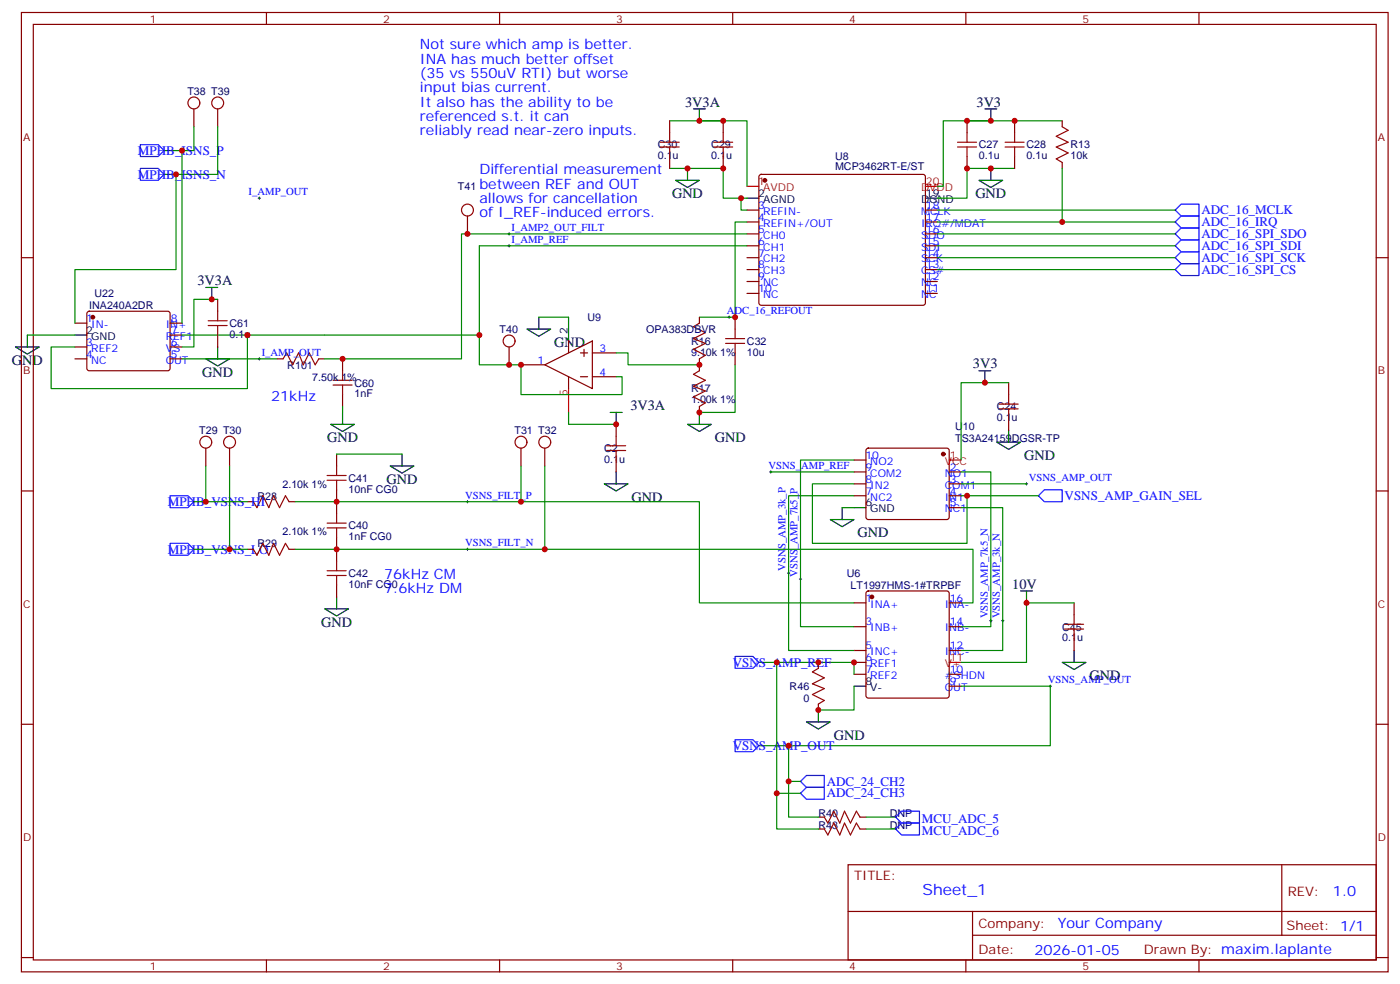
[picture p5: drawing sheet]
<svg xmlns="http://www.w3.org/2000/svg" width="415mm" height="292mm" viewBox="0 0 415 292" stroke-linecap="round" stroke-linejoin="round" font-family="sans-serif">
<g fill="none" stroke="#870000" stroke-width=".35">
<path d="M6.3 3.7h405.4v284.3h-405.4zM9.9 7.2h398.3v277.3h-398.3zM79 3.7v3.5M148.2 3.7v3.5M217.3 3.7v3.5M286.5 3.7v3.5M355.6 3.7v3.5M57.5 32.3v5.3M64.6 32.3v5.3M198.6 35.8v3.5M214.5 35.8v3.5M286.8 35.8v3.5"/>
<path d="M300.9 35.8v3.5M315 35.8v1.8M198.6 46.4v3.5M214.5 46.4v3.5M225.3 51.9l.5-.2h48l.5 .2 .2 .5v37.4l-.3 .5-.4 .2h-48l-.5-.2-.2-.5v-37.4zM286.8 46.4v3.5M300.9 46.4v3.5M315 48.2v1.7M6.3 76.4h3.6M138.6 64v5.3M221.5 76.4h3.6M221.5 62.3h3.6"/>
<path d="M221.5 65.8h3.6M221.5 69.3h3.6M221.5 72.8h3.6M221.5 79.9h3.6M274.5 76.4h3.5M274.5 62.3h3.5M274.5 65.8h3.5M274.5 69.3h3.5M274.5 72.8h3.5M274.5 79.9h3.5M408.2 76.4h3.5M22.2 95.8h3.6"/>
<path d="M26 92.5l.5-.2h23.2l.5 .2 .2 .5v16.5l-.7 .4-23.5-.1-.4-.6v-16.2zM50.4 95.8h3.6M50.4 99.3h3.6M64.6 88.7v3.6M64.6 99.3v3.5M207.4 94v1.8M218 94v3.5M221.5 83.4h3.6M221.5 87h3.6M274.5 83.4h3.5M274.5 87h3.5M22.2 102.8h3.6"/>
<path d="M22.2 106.4h3.6M50.4 102.8h3.6M50.4 106.4h3.6M82.2 106.4h1.8M94.5 106.4h1.8M101.6 106.4v3.5M101.6 116.9v3.6M151 102.8v5.3M154.5 108.1h7.1M161.6 108.1l14.1-7v14.1zM168.6 101.1v3.5M168.6 111.7v3.5"/>
<path d="M172.2 104.6h2.1M172.2 111.7h2.1M173.2 103.5v2.2M175.7 104.6h7M175.7 111.7h7M207.4 106.4v3.5M218 104.6v3.5M299.2 113.4v3.5M61 132.8v5.3M68.1 132.8v5.3M99.8 134.6v3.5M154.5 132.8v5.3"/>
<path d="M161.6 132.8v5.3M182.7 125.8v3.5M182.7 136.3v3.6M207.4 120.5v1.7M253.3 139.9h3.5M253.3 136.3h3.5M257.1 133l.4-.2h23.3l.5 .2 .2 .5v19.8l-.2 .5-.5 .2h-23.3l-.5-.2-.2-.5v-19.8zM281.5 139.9h3.5M299.2 124v3.5M6.3 145.5h3.6M73.4 148.7h1.7M85.7 148.7h1.8"/>
<path d="M99.8 145.2v7M99.8 159.3v7M253.3 143.4h3.5M253.3 146.9h3.5M281.5 143.4h3.5M281.5 146.9h3.5M281.5 150.5h3.5M408.2 145.5h3.5M73.4 162.8h1.7M85.7 162.8h1.8M99.8 173.4v3.5M253.3 178.7h3.5"/>
<path d="M257.1 175.4l.4-.2h23.3l.5 .2 .2 .5v30.3l-.2 .5-.5 .2h-23.3l-.5-.2-.2-.5v-30.3zM281.5 178.7h3.5M318.6 178.7v3.5M242.7 196.3v1.8M253.3 185.7h3.5M253.3 192.8h3.5M253.3 199.8h3.5M253.3 196.3h3.5M281.5 185.7h3.5M281.5 192.8h3.5M281.5 199.8h3.5M318.6 189.3v3.5"/>
<path d="M6.3 214.7h3.6M242.7 208.7v1.7M281.5 203.4h3.5M408.2 214.7h3.5M242.7 245.7h1.8M242.7 242.2h1.8M251.5 256.3h156.7v28.2h-156.7zM255.1 245.7h1.7M255.1 242.2h1.7M380.2 256.3v20.9M251.6 270.1h156.4M288.4 277.2h119.6"/>
<path d="M288.4 270.1v14.2M6.3 283.8h3.6M79 284.5v3.5M148.2 284.5v3.5M217.3 284.5v3.5M286.5 284.5v3.5M355.6 284.5v3.5M408.2 283.8h3.5"/>
</g>
<g fill="#870000" stroke="#870000" stroke-width=".35">
<circle cx="226.8" cy="53.4" r=".53"/>
<circle cx="258.6" cy="176.9" r=".53"/>
<circle cx="279.8" cy="134.6" r=".53"/>
<circle cx="27.5" cy="94" r=".53"/>
</g>
<path d="M221.5 55.2h3.6M274.5 55.2h3.5M168.6 115.2v7M281.5 136.3h3.5M281.5 196.3h3.5" fill="none" stroke="#f00" stroke-width=".35"/>
<g fill="none" stroke="#000" stroke-width=".35">
<path d="M205.7 32.3h3.5M207.4 32.3v3.5M292.1 32.3h3.5M293.9 32.3v3.5M200.4 53.4h7l-3.5 2.2zM203.9 49.9v3.5M221.5 58.7h3.6M274.5 58.7h3.5M290.3 53.4h7.1l-3.5 2.2zM293.9 49.9v3.5M8.1 99.3v3.5M22.2 99.3h3.6"/>
<path d="M61 85.2h3.6M62.8 85.2v3.5M156.3 97.5h7l-3.5 2.2zM159.8 94v3.5M168.6 94v7.1M4.6 102.8h7l-3.5 2.2zM61 106.4h7.1l-3.5 2.1zM64.6 102.8v3.6M290.3 109.9h3.6M292.1 109.9v3.5M98.1 125.8h7l-3.5 2.1zM101.6 122.2v3.6"/>
<path d="M115.7 138.1h7.1l-3.6 2.1zM119.2 134.6v3.5M181 122.2h3.5M182.7 122.2v3.6M182.7 139.9v3.5M203.9 125.8h7.1l-3.6 2.1zM207.4 122.2v3.6M295.6 131.1h7.1l-3.5 2.1zM299.2 127.5v3.6M179.2 143.4h7.1l-3.6 2.1zM246.2 154h7.1l-3.5 2.1zM249.8 150.5v3.5"/>
<path d="M253.3 150.5h3.5M99.8 176.9v3.5M302.7 175.2h3.5M304.4 175.2v3.5M96.3 180.4h7.1l-3.6 2.2zM315 196.3h7.1l-3.5 2.1zM318.6 192.8v3.5M239.2 214h7l-3.5 2.1zM242.7 210.4v3.6M253.3 203.4h3.5"/>
</g>
<g fill="none" stroke="#008700" stroke-width=".35">
<path d="M57.5 37.6v7h-8.8M64.6 37.6v14.1h-15.9M198.6 35.8h22.9v19.4M207.4 35.8h7.1M286.8 35.8h28.2M293.9 35.8h-14.1v19.4h-1.8M52.2 51.7v28.2h-30v15.9M54 44.6v51.2M198.6 49.9h15.9v8.8h7M219.8 58.7v3.6h1.7M300.9 49.9h-14.1v8.8h-8.8M315 49.9v15.9"/>
<path d="M221.5 72.8h-79.3v35.3h12.3v8.8h30v-5.2h-1.8M221.5 65.8h-3.5v28.2h-10.6M221.5 69.3h-84.6v37.1h-40.6M278 79.9h70.5M278 76.4h70.5M278 72.8h70.5M278 69.3h70.5M278 65.8h70.5M278 62.3h70.5M8.1 99.3h14.1M54 99.3h88.2M64.6 88.7h-7.1v14.1h-3.5"/>
<path d="M73.4 99.3v15.9h-58.2v-12.4h7M159.8 94h8.8M54 106.4h28.2M182.7 104.6h3.6v3.5h21.1M218 108.1v14.1h-10.6M299.2 113.4h-14.2v22.9M61 138.1v10.6M68.1 138.1v24.7M99.8 134.6h19.4M101.6 120.5v1.7M154.5 138.1v10.6M161.6 138.1v24.7"/>
<path d="M168.6 122.2v3.6h14.1M228.6 139.9h24.7M253.3 136.3h-15.9v49.4h15.9M285 139.9h8.9v45.8h-8.9M57.5 148.7h15.9M87.5 148.7h119.9v30h45.9M249.8 150.5h3.5M253.3 146.9h-19.4v45.9h19.4M253.3 143.4h-12.4v17.6h45.9v-14.1h-1.8M285 150.5h12.4v42.3h-12.4M285 143.4h19.4M286.8 146.9h21.2"/>
<path d="M57.5 162.8h15.9M87.5 162.8h201.1v15.9h-3.6M318.6 178.7h-14.2v17.6h-19.4M225.1 196.3h28.2v3.5M230.4 196.3v38.8h7M253.3 203.4v7h-10.6M285 203.4h26.5v17.6h-86.4M230.4 235.1v10.6h12.3M233.9 221v10.6h3.5M233.9 231.6v10.6h8.8M256.8 242.2h8.8M256.8 245.7h8.8"/>
</g>
<g fill="none" stroke="#00f" stroke-width=".35">
<path d="M41.6 42.9h5.3l1.8 1.7-1.8 1.8h-5.3zM41.6 49.9h5.3l1.8 1.8-1.8 1.7h-5.3zM350.3 60.5h5.3v3.5h-5.3l-1.8-1.7zM350.3 64h5.3v3.6h-5.3l-1.8-1.8zM350.3 67.6h5.3v3.5h-5.3l-1.8-1.8zM350.3 71.1h5.3v3.5h-5.3l-1.8-1.8zM350.3 74.6h5.3v3.5h-5.3l-1.8-1.7zM350.3 78.1h5.3v3.6h-5.3l-1.8-1.8zM50.4 146.9h5.3l1.8 1.8-1.8 1.8h-5.3zM309.7 145.2h5.3v3.5h-5.3l-1.7-1.8zM50.4 161h5.3l1.8 1.8-1.8 1.8h-5.3zM218 194.6h5.3l1.8 1.7-1.8 1.8h-5.3z"/>
<path d="M218 219.3h5.3l1.8 1.7-1.8 1.8h-5.3zM239.2 229.8h5.3v3.6h-5.3l-1.8-1.8zM239.2 233.4h5.3v3.5h-5.3l-1.8-1.8zM267.4 243.9h5.3v3.6h-5.3l-1.8-1.8zM267.4 240.4h5.3v3.5h-5.3l-1.8-1.7z"/>
</g>
<g fill="none" stroke="#a10000" stroke-width=".35">
<path d="M198.6 39.3v2.9M214.5 39.3v2.9M286.8 39.3v2.9M300.9 39.3v2.9M315 37.6l1.8 1-3.5 1.8 3.5 1.8-3.5 1.4 3.5 1.7-3.5 1.8 1.7 1.1M195.8 43.6h5.6M195.8 42.2h5.6M198.6 43.6v2.8M211.7 43.6h5.6M211.7 42.2h5.6M214.5 43.6v2.8M284 43.6h5.6"/>
<path d="M284 42.2h5.6M286.8 43.6v2.8M298.1 43.6h5.6M298.1 42.2h5.6M300.9 43.6v2.8M61.7 96.5h5.7M61.7 95.1h5.7M64.6 92.3v2.8M64.6 96.5v2.8M207.4 95.8l-1.7 1 3.5 1.8-3.5 1.8 3.5 1.4-3.5 1.7 3.5 1.8-1.8 1.1M218 97.5v2.9M84 106.4l1-1.8 1.8 3.5 1.7-3.5 1.5 3.5 1.7-3.5 1.8 3.5 1-1.7"/>
<path d="M98.8 114.1h5.6M98.8 112.7h5.6M101.6 109.9v2.8M101.6 114.1v2.8M207.4 109.9l-1.7 1 3.5 1.8-3.5 1.8 3.5 1.4-3.5 1.8 3.5 1.7-1.8 1.1M215.2 101.8h5.6M215.2 100.4h5.6M218 101.8v2.8M296.3 119.8h5.7M299.2 116.9v2.9M99.8 138.1v2.8M179.9 133.5h5.7"/>
<path d="M179.9 132.1h5.7M182.7 129.3v2.8M182.7 133.5v2.8M296.3 121.2h5.7M299.2 121.2v2.8M75.1 148.7l1.1 1.8 1.8-3.6 1.7 3.6 1.4-3.6 1.8 3.6 1.8-3.6 1 1.8M97 156.5h5.7M97 155h5.7M97 142.3h5.7M97 140.9h5.7M99.8 142.3v2.9M99.8 152.2v2.8"/>
<path d="M99.8 156.5v2.8M75.1 162.8l1.1 1.8 1.8-3.6 1.7 3.6 1.4-3.6 1.8 3.6 1.8-3.6 1 1.8M97 170.6h5.7M97 169.2h5.7M99.8 166.3v2.9M99.8 170.6v2.8M242.7 198.1l-1.8 1 3.6 1.8-3.6 1.8 3.6 1.4-3.6 1.7 3.6 1.8-1.8 1.1M315.7 186.4h5.7M315.7 185h5.7M318.6 182.2v2.8M318.6 186.4v2.9M244.5 245.7l1 1.8 1.8-3.6 1.8 3.6 1.4-3.6 1.7 3.6 1.8-3.6 1.1 1.8"/>
<path d="M244.5 242.2l1 1.7 1.8-3.5 1.8 3.5 1.4-3.5 1.7 3.5 1.8-3.5 1.1 1.8"/>
</g>
<g fill="none" stroke="#000" stroke-width=".3">
<path d="M76.6 58.7h.7M76.9 58.4v.7M150.6 72.8h.7M150.6 69.3h.7M151 69v.7M151 72.5v.7M215.9 94h.7M216.3 93.7v.7M76.6 106.4h.7M76.9 106v.7M228.2 139.9h.8M228.6 139.5v.7"/>
<path d="M138.3 148.7h.7M138.6 148.3v.7M304.1 143.4h.7M304.4 143.1v.7M138.3 162.8h.7M138.6 162.5v.7M233.5 169.9h.7M233.9 169.5v.7M237.1 171.6h.7M237.4 171.3v.7M293.5 184h.7M293.9 183.6v.7"/>
<path d="M297 184h.7M297.4 183.6v.7M311.1 203.4h.8M311.5 203v.7"/>
</g>
<g fill="none" stroke="#900" stroke-width=".35">
<circle cx="57.5" cy="30.5" r="1.76"/>
<circle cx="64.6" cy="30.5" r="1.76"/>
<circle cx="138.6" cy="62.3" r="1.76"/>
<circle cx="151" cy="101.1" r="1.76"/>
<circle cx="61" cy="131.1" r="1.76"/>
<circle cx="68.1" cy="131.1" r="1.76"/>
<circle cx="154.5" cy="131.1" r="1.76"/>
<circle cx="161.6" cy="131.1" r="1.76"/>
</g>
<g fill="#c00">
<circle cx="300.9" cy="35.8" r=".88"/>
<circle cx="293.9" cy="49.9" r=".88"/>
<circle cx="203.9" cy="49.9" r=".88"/>
<circle cx="219.8" cy="58.7" r=".88"/>
<circle cx="293.9" cy="35.8" r=".88"/>
<circle cx="207.4" cy="35.8" r=".88"/>
<circle cx="214.5" cy="49.9" r=".88"/>
<circle cx="214.5" cy="35.8" r=".88"/>
<circle cx="286.8" cy="49.9" r=".88"/>
<circle cx="286.8" cy="35.8" r=".88"/>
<circle cx="315" cy="65.8" r=".88"/>
<circle cx="207.4" cy="122.2" r=".88"/>
<circle cx="218" cy="94" r=".88"/>
<circle cx="99.8" cy="148.7" r=".88"/>
<circle cx="99.8" cy="162.8" r=".88"/>
<circle cx="286.8" cy="146.9" r=".88"/>
<circle cx="292.1" cy="113.4" r=".88"/>
<circle cx="304.4" cy="178.7" r=".88"/>
<circle cx="253.3" cy="196.3" r=".88"/>
<circle cx="242.7" cy="196.3" r=".88"/>
<circle cx="242.7" cy="210.4" r=".88"/>
<circle cx="230.4" cy="196.3" r=".88"/>
<circle cx="233.9" cy="221" r=".88"/>
<circle cx="233.9" cy="231.6" r=".88"/>
<circle cx="230.4" cy="235.1" r=".88"/>
<circle cx="61" cy="148.7" r=".88"/>
<circle cx="68.1" cy="162.8" r=".88"/>
<circle cx="154.5" cy="148.7" r=".88"/>
<circle cx="161.6" cy="162.8" r=".88"/>
<circle cx="207.4" cy="108.1" r=".88"/>
<circle cx="182.7" cy="125.8" r=".88"/>
<circle cx="154.5" cy="108.1" r=".88"/>
<circle cx="151" cy="108.1" r=".88"/>
<circle cx="52.2" cy="51.7" r=".88"/>
<circle cx="54" cy="44.6" r=".88"/>
<circle cx="142.2" cy="99.3" r=".88"/>
<circle cx="73.4" cy="99.3" r=".88"/>
<circle cx="101.6" cy="106.4" r=".88"/>
<circle cx="62.8" cy="88.7" r=".88"/>
<circle cx="138.6" cy="69.3" r=".88"/>
</g>
<text font-size="4.6" fill="#00f" x="273.6" y="265.3">Sheet_1</text>
<g font-size="4.2" fill="#00f">
<text x="124.5" y="14.6">Not sure w</text>
<text x="147.6" y="14.6">hich amp is better.</text>
<text x="124.5" y="18.9">INA has much better offset</text>
<text x="124.5" y="23.1">(35 vs 550uV RTI) but w</text>
<text x="177.3" y="23.1">orse</text>
<text x="124.5" y="27.3">input bias current.</text>
<text x="124.5" y="31.6">It also has the ability to be</text>
<text x="124.5" y="35.8">referenced s.t. it can</text>
<text x="124.5" y="40">reliably read near-zero inputs.</text>
<text x="142.2" y="51.7">Differential measurement</text>
<text x="142.2" y="55.9">betw</text>
<text x="152.5" y="55.9">een REF and OUT</text>
<text x="142.2" y="60.1">allow</text>
<text x="142.2" y="64.4">of I_REF-induced errors.</text>
<text x="153.1" y="60.1">s for cancellation</text>
<text x="80.4" y="118.7">21kHz</text>
<text x="113.9" y="171.6">76kHz CM</text>
<text x="113.9" y="175.9">7.6kHz DM</text>
<text x="395.3" y="265.6">1.0</text>
<text x="313.7" y="275.1">Your Company</text>
<text x="306.8" y="282.9">2026-01-05</text>
</g>
<g font-size="4.2">
<text x="203.2" y="31.6">3V3A</text>
<text x="289.6" y="31.6">3V3</text>
<text x="199.3" y="58.7">GND</text>
<text x="289.3" y="58.7">GND</text>
<text x="58.6" y="84.5">3V3A</text>
<text x="164.4" y="102.8">GND</text>
<text x="3.5" y="108.1">GND</text>
<text x="60" y="111.7">GND</text>
<text x="288.6" y="109.2">3V3</text>
<text x="187" y="121.5">3V3A</text>
<text x="97" y="131.1">GND</text>
<text x="212" y="131.1">GND</text>
<text x="303.7" y="136.3">GND</text>
<text x="114.7" y="143.4">GND</text>
<text x="187.3" y="148.7">GND</text>
<text x="254.4" y="159.3">GND</text>
<text x="300.2" y="174.4">10V</text>
<text x="95.2" y="185.7">GND</text>
<text x="323.1" y="201.6">GND</text>
<text x="247.3" y="219.3">GND</text>
</g>
<g font-size="3.9" fill="#00f">
<text x="40.9" y="45.9">MPHB_ISNS_P</text>
<text x="40.9" y="52.9">MPHB_ISNS_N</text>
<text x="356.3" y="63.5">ADC_16_MCLK</text>
<text x="356.3" y="67">ADC_16_IRQ</text>
<text x="356.3" y="70.6">ADC_16_SPI_SDO</text>
<text x="356.3" y="74.1">ADC_16_SPI_SDI</text>
<text x="356.3" y="77.6">ADC_16_SPI_SCK</text>
<text x="356.3" y="81.2">ADC_16_SPI_CS</text>
<text x="49.7" y="149.9">MPHB_VSNS_HI</text>
<text x="315.7" y="148.1">VSNS_AMP_GAIN_SEL</text>
<text x="49.7" y="164.1">MPHB_VSNS_LO</text>
<text x="217.3" y="197.6">VSNS_AMP_REF</text>
<text x="217.3" y="222.3">VSNS_AMP_OUT</text>
<text x="245.2" y="232.8">ADC_24_CH2</text>
<text x="245.2" y="236.3">ADC_24_CH3</text>
<text x="273.4" y="243.8">MCU_ADC_5</text>
<text x="273.4" y="247.4">MCU_ADC_6</text>
</g>
<g font-size="3.9" fill="#800">
<text x="253.3" y="260.9">TITLE:</text>
<text x="381.9" y="265.6">REV:</text>
<text x="290.2" y="275.1">Company:</text>
<text x="381.6" y="275.7">Sheet: 1/1</text>
<text x="290.2" y="282.8">Date:</text>
<text x="339.2" y="282.8">Draw</text>
<text x="349.4" y="282.8">n By: maxim.laplante</text>
</g>
<g font-size="3.2" fill="#800">
<text x="44.4" y="6.7">1</text>
<text x="113.6" y="6.7">2</text>
<text x="182.7" y="6.7">3</text>
<text x="251.9" y="6.7">4</text>
<text x="321" y="6.7">5</text>
<text x="6.9" y="41.8">A</text>
<text x="408.7" y="41.8">A</text>
<text x="6.9" y="110.9">B</text>
<text x="408.7" y="110.9">B</text>
<text x="6.9" y="180.1">C</text>
<text x="408.7" y="180.1">C</text>
<text x="6.9" y="249.2">D</text>
<text x="408.7" y="249.2">D</text>
<text x="44.4" y="287.5">1</text>
<text x="113.6" y="287.5">2</text>
<text x="182.7" y="287.5">3</text>
<text x="251.9" y="287.5">4</text>
<text x="321" y="287.5">5</text>
</g>
<g font-size="3.2" fill="#000080">
<text x="55.6" y="28.1">T38 T39</text>
<text x="195.1" y="47.2">0.1u</text>
<text x="195.1" y="44">C30</text>
<text x="211" y="47.2">0.1u</text>
<text x="211" y="44">C29</text>
<text x="247.7" y="47.4">U8</text>
<text x="290.3" y="47.2">0.1u</text>
<text x="290.3" y="44">C27</text>
<text x="304.4" y="47.2">0.1u</text>
<text x="304.4" y="44">C28</text>
<text x="317.5" y="47.2">10k</text>
<text x="317.5" y="44">R13</text>
<text x="247.7" y="50.5">MCP3462RT-E/ST</text>
<text x="135.8" y="56.2">T41</text>
<text x="28" y="88.1">U22</text>
<text x="26.5" y="91.6">INA240A2DR</text>
<text x="174.3" y="95.2">U9</text>
<text x="68.1" y="100.1">0.1u</text>
<text x="68.1" y="96.9">C61</text>
<text x="148.2" y="98.7">T40</text>
<text x="191.7" y="98.7">OPA383DBVR</text>
<text x="205" y="105.4">9.10k 1%</text>
<text x="205" y="102.2">R16</text>
<text x="221.5" y="105.4">10u</text>
<text x="221.5" y="102.2">C32</text>
<text x="85.2" y="109.4">R101</text>
<text x="92.6" y="113">7.50k 1%</text>
<text x="105.1" y="117.8">1nF</text>
<text x="105.1" y="114.6">C60</text>
<text x="205" y="119.5">1.00k 1%</text>
<text x="205" y="116.3">R17</text>
<text x="295.6" y="124.8">0.1u</text>
<text x="295.6" y="121.6">C24</text>
<text x="59.1" y="128.7">T29 T30</text>
<text x="152.6" y="128.7">T31 T32</text>
<text x="283.3" y="131.1">TS3A24159DGSR-TP</text>
<text x="283.3" y="127.5">U10</text>
<text x="179.2" y="137.2">0.1u</text>
<text x="179.2" y="134">C2</text>
<text x="103.4" y="142.8">C41</text>
<text x="76.4" y="148.1">R28</text>
<text x="83.8" y="144.6">2.10k 1%</text>
<text x="103.4" y="146">10nF CG0</text>
<text x="83.8" y="158.7">2.10k 1%</text>
<text x="103.4" y="160.1">1nF CG0</text>
<text x="103.4" y="156.9">C40</text>
<text x="76.4" y="162.2">R29</text>
<text x="103.4" y="171">C42</text>
<text x="251.2" y="171">U6</text>
<text x="103.4" y="174.2">10nF CG0</text>
<text x="252.3" y="174.5">LT1997HMS-1#TRPBF</text>
<text x="315" y="190.1">0.1u</text>
<text x="315" y="186.9">C45</text>
<text x="234.2" y="204.5">R46</text>
<text x="238.3" y="208.1">0</text>
<text x="242.7" y="245.7">R43</text>
<text x="242.7" y="242.2">R40</text>
<text x="263.9" y="245.7">DNP</text>
<text x="263.9" y="242.2">DNP</text>
</g>
<g font-size="3.2" fill="#00f">
<text x="73.7" y="57.9">I_AMP_OUT</text>
<text x="224.9" y="61.9">3</text>
<text x="224.9" y="65.4">4</text>
<text x="226.4" y="63.7">REFIN-</text>
<text x="273.2" y="63.7">MCLK</text>
<text x="274.6" y="65.4">17</text>
<text x="274.6" y="61.9">18</text>
<text x="151.7" y="72">I_AMP_REF</text>
<text x="151.7" y="68.4">I_AMP2_OUT_FILT</text>
<text x="224.9" y="69">5</text>
<text x="226.4" y="67.2">REFIN+/OUT</text>
<text x="226.4" y="70.7">CH0</text>
<text x="273.2" y="70.7">SDO</text>
<text x="273.2" y="67.2">IRQ#/MDAT</text>
<text x="274.6" y="69">16</text>
<text x="224.9" y="72.5">6</text>
<text x="224.9" y="76">7</text>
<text x="226.4" y="74.3">CH1</text>
<text x="226.4" y="77.8">CH2</text>
<text x="273.2" y="77.8">SCK</text>
<text x="273.2" y="74.3">SDI</text>
<text x="274.6" y="76">14</text>
<text x="274.6" y="72.5">15</text>
<text x="224.9" y="79.6">8</text>
<text x="224.9" y="83.1">9</text>
<text x="226.4" y="81.3">CH3</text>
<text x="273.2" y="81.3">CS#</text>
<text x="274.6" y="83.1">12</text>
<text x="274.6" y="79.6">13</text>
<text x="224.9" y="86.6">10</text>
<text x="226.4" y="84.8">NC</text>
<text x="226.4" y="88.4">NC</text>
<text x="273.2" y="88.4">NC</text>
<text x="273.2" y="84.8">NC</text>
<text x="274.6" y="86.6">11</text>
<text x="25.6" y="95.4">1</text>
<text x="50.6" y="95.4">8</text>
<text x="215.5" y="93.1">ADC_16_REFOUT</text>
<text x="27.1" y="97.2">IN-</text>
<text x="49.1" y="100.7">REF1</text>
<text x="49.1" y="97.2">IN+</text>
<text x="50.6" y="99">7</text>
<text x="25.6" y="102.5">3</text>
<text x="25.6" y="106">4</text>
<text x="27.1" y="104.2">REF2</text>
<text x="27.1" y="107.8">NC</text>
<text x="49.1" y="107.8">OUT</text>
<text x="49.1" y="104.2">VS</text>
<text x="50.6" y="106">5</text>
<text x="50.6" y="102.5">6</text>
<text x="77.6" y="105.5">I_AMP_OUT</text>
<text x="159.5" y="107.8">1</text>
<text x="177.8" y="104.2">3</text>
<text x="177.8" y="111.3">4</text>
<text x="256.6" y="136">10</text>
<text x="258.1" y="137.8">NO2</text>
<text x="227.9" y="139">VSNS_AMP_REF</text>
<text x="256.6" y="143.1">8</text>
<text x="256.6" y="139.5">9</text>
<text x="258.1" y="141.3">COM2</text>
<text x="280.2" y="141.3">NO1</text>
<text x="281.7" y="139.5">2</text>
<text x="281.7" y="143.1">3</text>
<text x="305.2" y="142.5">VSNS_AMP_OUT</text>
<text x="137.9" y="147.8">VSNS_FILT_P</text>
<text x="256.6" y="146.6">7</text>
<text x="258.1" y="148.3">NC2</text>
<text x="258.1" y="144.8">IN2</text>
<text x="280.2" y="144.8">COM1</text>
<text x="280.2" y="148.3">IN1</text>
<text x="281.7" y="146.6">4</text>
<text x="280.2" y="151.9">NC1</text>
<text x="281.7" y="150.1">5</text>
<text x="137.9" y="161.9">VSNS_FILT_N</text>
<text x="233" y="169.2" transform="rotate(-90 233 169.2)">VSNS_AMP_3k_P</text>
<text x="236.5" y="170.9" transform="rotate(-90 236.5 170.9)">VSNS_AMP_7k5_P</text>
<text x="256.6" y="178.3">1</text>
<text x="281.7" y="178.3">16</text>
<text x="256.6" y="185.4">3</text>
<text x="258.1" y="180.1">INA+</text>
<text x="280.2" y="180.1">INA-</text>
<text x="281.7" y="185.4">14</text>
<text x="293" y="183.3" transform="rotate(-90 293 183.3)">VSNS_AMP_7k5_N</text>
<text x="296.5" y="183.3" transform="rotate(-90 296.5 183.3)">VSNS_AMP_3k_N</text>
<text x="258.1" y="187.1">INB+</text>
<text x="280.2" y="187.1">INB-</text>
<text x="256.6" y="196">6</text>
<text x="256.6" y="192.4">5</text>
<text x="258.1" y="197.7">REF1</text>
<text x="258.1" y="194.2">INC+</text>
<text x="280.2" y="194.2">INC-</text>
<text x="281.7" y="192.4">12</text>
<text x="256.6" y="199.5">7</text>
<text x="258.1" y="201.3">REF2</text>
<text x="280.2" y="201.3">#SHDN</text>
<text x="281.7" y="199.5">10</text>
<text x="281.7" y="203">9</text>
<text x="310.8" y="202.5">VSNS_AMP_OUT</text>
<text x="280.2" y="204.8">OUT</text>
</g>
<g font-size="3.2" fill="#f00">
<text x="224.9" y="54.9">1</text>
<text x="226.4" y="56.6">AVDD</text>
<text x="273.2" y="56.6">DVDD</text>
<text x="274.6" y="54.9">20</text>
<text x="168.3" y="117.3" transform="rotate(-90 168.3 117.3)">5</text>
<text x="280.2" y="137.8">VCC</text>
<text x="281.7" y="136">1</text>
<text x="280.2" y="197.7">V+</text>
<text x="281.7" y="196">11</text>
</g>
<g font-size="3.2">
<text x="224.9" y="58.4">2</text>
<text x="274.6" y="58.4">19</text>
<text x="226.4" y="60.1">AGND</text>
<text x="273.2" y="60.1">DGND</text>
<text x="25.6" y="99">2</text>
<text x="27.1" y="100.7">GND</text>
<text x="168.3" y="99" transform="rotate(-90 168.3 99)">2</text>
<text x="256.6" y="150.1">6</text>
<text x="258.1" y="151.9">GND</text>
<text x="256.6" y="203">8</text>
<text x="258.1" y="204.8">V-</text>
</g>
</svg>
